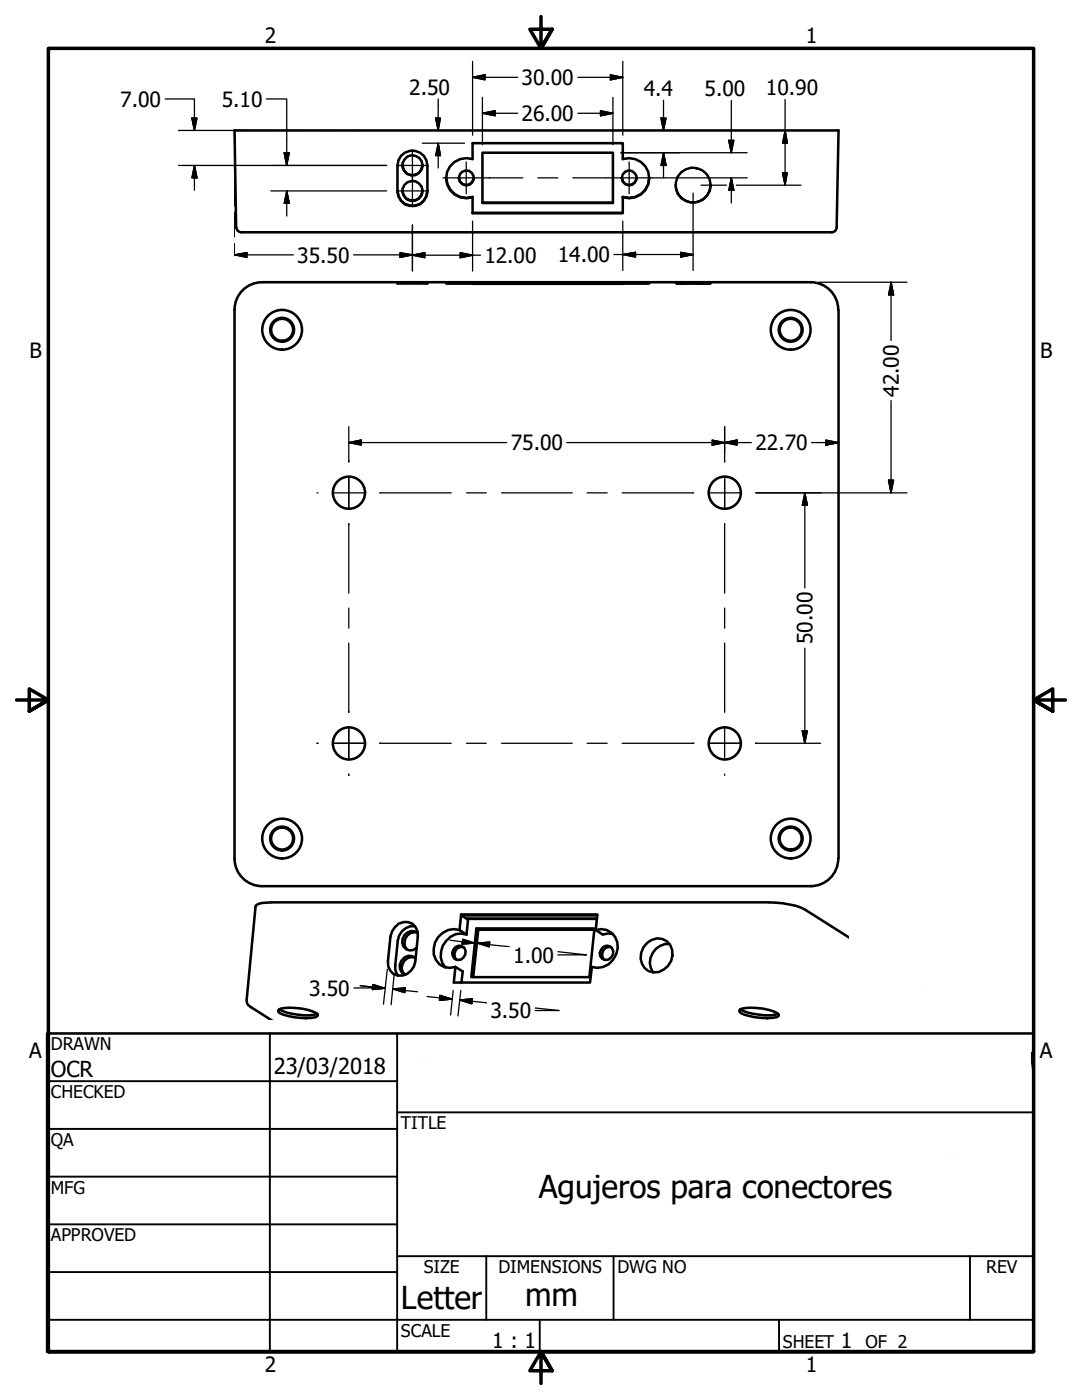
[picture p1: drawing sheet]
<svg xmlns="http://www.w3.org/2000/svg" width="216mm" height="279mm" viewBox="0 0 216 279" stroke-linecap="round" stroke-linejoin="round" font-family="sans-serif">
<!-- layer: Visible (ANSI) -->
<g fill="none" stroke="#000" stroke-width=".51">
<path d="M79.3 38.1a2.98 2.98 0 0 0 3 3 2.98 2.98 0 0 0 3-3M80 31.1a2.99 2.99 0 0 1 3.3-.9 2.99 2.99 0 0 1 2 2.9v5.1a2.98 2.98 0 0 1-3 2.9 2.98 2.98 0 0 1-3-2.9v-5.1l.2-1.1zM80.3 33a2 2 0 0 0 2 2 2 2 0 0 0 2-2M80.3 38.1a2 2 0 0 0 2 2 2 2 0 0 0 2-2M89 35.5a4.1 4.1 0 0 0 5.3 3.8v3.2h30v-3.1M91.6 35.5a1.49 1.49 0 0 0 1.5 1.5 1.49 1.49 0 0 0 1.5-1.5M94.3 39.4a4 4 0 0 1-5.3-3.8 4 4 0 0 1 5.3-3.8v-3.2h30v3.2a4 4 0 0 1 5.2 3.8 4 4 0 0 1-5.2 3.8M96.3 30.5h26v10h-26zM124.1 35.5a1.46 1.46 0 0 0 1.4 1.5 1.46 1.46 0 0 0 1.5-1.5M129.5 35.5a4 4 0 0 1-5.2 3.8v.1M134.8 36.9a3.5 3.5 0 0 0 3.5 3.5 3.5 3.5 0 0 0 3.5-3.5M138.9 33.5l-.2 6.8"/>
<path d="M47.1 45.4l-.3-19.4h120.5l-.4 19.4a.99 .99 0 0 1-.9 1h-117.9M47.2 45.4a.98 .98 0 0 0 1 1M52.3 56.3a5.5 5.5 0 0 0-5.5 5.5M52.3 56.3h109.5a5.5 5.5 0 0 1 5.5 5.5M79.3 56.5l3.5-.1 2.5 .1v.1h-6zM94.3 56.5h-5.3l5.3 .1M94.3 56.5h30M94.3 56.5v.1h30M94.3 42.5h30M96.3 40.4h26M124.3 56.5h5.2l-5.2 .1M124.3 56.5v.1"/>
<path d="M134.9 56.5h6.9zM46.8 61.8v109.5M167.3 61.8v109.5M46.8 171.4a5.5 5.5 0 0 0 5.5 5.4M167.3 171.4a5.5 5.5 0 0 1-5.5 5.4h-109.5M51.1 180.7a5.2 5.2 0 0 1 3.1-.6h99.2a17.2 17.2 0 0 1 7.3 1.4l45 28.7 .2 .3-2.5 18.6-.3 .6a4.3 4.3 0 0 1-3.1 .9h-99.3a13.1 13.1 0 0 1-6-1.2l-45.2-28.9-.3-.9 1.8-18.7zM78.8 185a2.53 2.53 0 0 1 3-.9 2.53 2.53 0 0 1 1.6 2.8l-.5 4.9a3 3 0 0 1-4.4 2.6l-.6-.7-.4-.9-.1-1 .5-4.9 .3-1zM82.8 184.8a3.1 3.1 0 0 0-3.4 2.9l-.5 5.7 .2 .7 .3 .6M82.8 191.1a2.07 2.07 0 0 0-2.3 .9 2.07 2.07 0 0 0 .3 2.5M82.9 191.2a1.99 1.99 0 0 0-2.8 .6 1.99 1.99 0 0 0 .7 2.8M83.3 186.1a2.07 2.07 0 0 0-2.3 1 2.07 2.07 0 0 0 .3 2.4M83.4 186.2a2 2 0 0 0-2.7 .5 2 2 0 0 0 .3 2.7l.7 .3 .7-.1 .7-.4"/>
<path d="M90.9 193l1.4 .9-.2 2.2M90.9 189a1.32 1.32 0 0 1 1.9 .3 1.32 1.32 0 0 1-.3 1.8 1.28 1.28 0 0 1-1.9 .2 1.28 1.28 0 0 1-.1-1.8zM91.7 185.6a4.1 4.1 0 0 0-4.6 1.9 4.1 4.1 0 0 0 .6 5l.9 .5 1.1 .2 1.2-.2M91.7 185.6l.3-3.1 1.3 1 .1-.1-.3 3.1M91.7 185.6l1.4 .9M92 182.5h27.2l-.3 3.1M92.3 182.7h26.9M92.5 189a1.5 1.5 0 0 0-1.6 .7 1.5 1.5 0 0 0 .2 1.8M93.1 186.5a4.1 4.1 0 0 0-5.2 4.6l.4 1.1 .6 .9M93.3 183.3h25.8M93.4 183.4h25.7M95.1 185.3h23.5l-1 9.7h-23.6z"/>
<path d="M95.1 185.3l.3 .2h23.2M95.4 185.5l-1 9.5M118.9 185.6a3.4 3.4 0 0 1 3.7 1.1 3.4 3.4 0 0 1 .3 3.8 3.9 3.9 0 0 1-4.8 2.5l-.4 3.1h-27.1l.3-3.1M118.9 185.6l1.4 .9 1-.2 1 .1M120.4 189a1.32 1.32 0 0 1 1.8 .3 1.32 1.32 0 0 1-.3 1.8 1.28 1.28 0 0 1-1.8 .2 1.28 1.28 0 0 1-.1-1.8zM122 189a1.5 1.5 0 0 0-1.7 .7 1.5 1.5 0 0 0 .2 1.8M129.2 188.2a2.94 2.94 0 0 1 3.4-.6 2.94 2.94 0 0 1 1.6 3.1 3.6 3.6 0 0 1-4.8 3.1 3.4 3.4 0 0 1-.2-5.6zM133.6 188.4a3.7 3.7 0 0 0-3.4 1.8 3.7 3.7 0 0 0 .1 3.9M55.6 201.5a5.8 5.8 0 0 1 3.5-.3 7.9 7.9 0 0 1 4.3 1.3v.3a5.8 5.8 0 0 1-3.5 .3 11.9 11.9 0 0 1-4.1-.9l-.3-.3zM55.8 201.4a11.6 11.6 0 0 0 7.5 .9M81.7 210.1a8.5 8.5 0 0 1 6 .5l.2 .3v.2a9.2 9.2 0 0 1-6-.5l-.3-.3zM147.6 201.5a5.7 5.7 0 0 1 3.4-.3 7.9 7.9 0 0 1 4.4 1.3v.3a6.1 6.1 0 0 1-3.5 .3 11.9 11.9 0 0 1-4.1-.9l-.3-.3z"/>
<path d="M147.7 201.4a11.7 11.7 0 0 0 7.6 .9M149.7 210.1a8.4 8.4 0 0 1 5.9 .5l.4 .3-.2 .2a9.2 9.2 0 0 1-5.9-.5l-.3-.3zM97 227.8a5.7 5.7 0 0 1 3.5-.3 11.9 11.9 0 0 1 4 .9l.3 .3v.3a5.7 5.7 0 0 1-3.5 .4 7.9 7.9 0 0 1-4.3-1.3zM97.2 227.7a11.6 11.6 0 0 0 7.5 .9M102.2 223a8.4 8.4 0 0 1 5.9 .5l.3 .3-.1 .2a8.5 8.5 0 0 1-6-.5l-.3-.3zM170.1 223a8.5 8.5 0 0 1 6 .5l.2 .3-.1 .2a8.4 8.4 0 0 1-5.9-.5l-.3-.3zM189 227.8a6.1 6.1 0 0 1 3.5-.3 11.9 11.9 0 0 1 4 .9l.3 .3v.3a5.7 5.7 0 0 1-3.4 .4 8.3 8.3 0 0 1-4.5-1.3zM189.2 227.7a11.6 11.6 0 0 0 7.5 .9"/>
<circle cx="82.3" cy="33" r="2.02"/>
<circle cx="82.3" cy="38.1" r="2.01"/>
<circle cx="93.1" cy="35.5" r="1.48"/>
<circle cx="125.5" cy="35.5" r="1.46"/>
<circle cx="138.3" cy="36.9" r="3.5"/>
<circle cx="56.3" cy="65.8" r="2.19"/>
<circle cx="56.3" cy="65.8" r="2.38"/>
<circle cx="56.3" cy="65.8" r="4"/>
<circle cx="157.8" cy="65.8" r="2.19"/>
<circle cx="157.8" cy="65.8" r="2.38"/>
<circle cx="157.8" cy="65.8" r="4"/>
<circle cx="69.6" cy="98.3" r="3.2"/>
<circle cx="144.6" cy="98.3" r="3.2"/>
<circle cx="69.6" cy="148.4" r="3.2"/>
<circle cx="144.6" cy="148.4" r="3.2"/>
<circle cx="56.3" cy="167.4" r="2.19"/>
<circle cx="56.3" cy="167.4" r="2.38"/>
<circle cx="56.3" cy="167.4" r="4"/>
<circle cx="157.8" cy="167.4" r="2.19"/>
<circle cx="157.8" cy="167.4" r="2.38"/>
<circle cx="157.8" cy="167.4" r="4"/>
</g>
<!-- layer: Hatch (ANSI) -->
<g fill="#fff" stroke="#fff" stroke-width=".2">
<path d="M42.1 203.7h163.5v29.7z"/>
<path d="M42.1 203.7l163.5 29.7h-163.5z"/>
<path d="M169.5 177.1h30.8v40.1z"/>
<path d="M169.5 177.1l30.8 40.1h-30.8z"/>
<path d="M135.3 36.6h6v.4z"/>
<path d="M135.3 36.6l6 .4h-6z"/>
<path d="M135.3 37h6v.3z"/>
<path d="M135.3 37l6 .3h-6z"/>
<path d="M135.3 37.3h6l-.1 .3z"/>
<path d="M135.3 37.3l5.9 .3h-5.8z"/>
<path d="M135.4 37.6h5.8v.3z"/>
<path d="M135.4 37.6l5.8 .3h-5.8z"/>
<path d="M135.4 37.9h5.8l-.2 .3z"/>
<path d="M135.4 37.9l5.6 .3h-5.4z"/>
<path d="M135.6 38.2h5.4l-.1 .3z"/>
<path d="M135.6 38.2l5.3 .3h-5.2z"/>
<path d="M135.7 38.5h5.2l-.2 .2z"/>
<path d="M135.7 38.5l5 .2h-4.8z"/>
<path d="M135.9 38.7h4.8l-.2 .3z"/>
<path d="M135.9 38.7l4.6 .3h-4.4z"/>
<path d="M136.1 39h4.4l-.2 .2z"/>
<path d="M136.1 39l4.2 .2h-4z"/>
<path d="M136.3 39.2h4l-.2 .2z"/>
<path d="M136.3 39.2l3.8 .2h-3.6z"/>
<path d="M136.5 39.4h3.6l-.3 .2z"/>
<path d="M136.5 39.4l3.3 .2h-3z"/>
<path d="M136.8 39.6h3l-.3 .1z"/>
<path d="M136.8 39.6l2.7 .1h-2.4z"/>
<path d="M137.1 39.7h2.4l-.2 .1z"/>
<path d="M137.1 39.7l2.2 .1h-1.9z"/>
<path d="M137.4 39.8h1.9z"/>
<path d="M137.4 39.8l1.5 .1z"/>
<path d="M137.7 39.9h1.2z"/>
<path d="M137.7 39.9h.9z"/>
<path d="M138 39.9h.6z"/>
<path d="M135.4 36.3l5.9 .3h-6z"/>
<path d="M135.4 36.3h5.8l.1 .3z"/>
<path d="M135.4 36l5.8 .3h-5.8z"/>
<path d="M135.4 36h5.8v.3z"/>
<path d="M135.6 35.8l5.6 .2h-5.8z"/>
<path d="M135.6 35.8h5.4l.2 .2z"/>
<path d="M135.7 35.4l5.3 .4h-5.4z"/>
<path d="M135.7 35.4h5.2l.1 .4z"/>
<path d="M135.9 35.2l5 .2h-5.2z"/>
<path d="M135.9 35.2h4.8l.2 .2z"/>
<path d="M136.1 34.9l4.6 .3h-4.8z"/>
<path d="M136.1 34.9h4.4l.2 .3z"/>
<path d="M136.1 34.9l.2-.2 4.2 .2z"/>
<path d="M136.3 34.7h4l.2 .2z"/>
<path d="M136.3 34.7l.2-.2 3.8 .2z"/>
<path d="M136.5 34.5h3.6l.2 .2z"/>
<path d="M136.5 34.5l.3-.1 3.3 .1z"/>
<path d="M136.8 34.4h3l.3 .1z"/>
<path d="M136.8 34.4l.3-.2 2.7 .2z"/>
<path d="M137.1 34.2h2.4l.3 .2z"/>
<path d="M137.1 34.2l.3-.1 2.1 .1z"/>
<path d="M137.4 34.1h1.9l.2 .1z"/>
<path d="M137.4 34.1h1.9z"/>
<path d="M137.7 34l1.6 .1z"/>
<path d="M137.7 34h1.2z"/>
<path d="M138 34h.9z"/>
<path d="M138 34h.6z"/>
</g>
<!-- layer: Border (ANSI) -->
<path d="M107.9 3.3v6.4l-2.2-3.9h4.5l-2.3 3.9 2.3-3.9M3.3 139.7h6.4l-3.9-2.2v4.4l3.9-2.2-3.9 2.2M212.6 139.7h-6.4l3.9-2.2v4.4l-3.9-2.2 3.9 2.2M9.7 269.7v-260h196.5v260h-196.5h196.5M110.2 273.6l-2.3-3.9 2.3 3.9h-4.5l2.2-3.9v6.4" fill="none" stroke="#000" stroke-width=".7"/>
<!-- layer: Sketch Geometry (ANSI) -->
<g fill="none" stroke="#fff" stroke-width=".2">
<path d="M169.5 177.1h30.8v40.1h-30.8zM42.1 203.7h163.5v29.7h-163.5z"/>
<circle cx="138.3" cy="36.9" r="3"/>
</g>
<!-- layer: 0 -->
<path d="M46.8 26h2.5M50.5 26h5.1M56.8 26h5M63.1 26h5M69.3 26h2.5" fill="none" stroke="#000" stroke-width=".2"/>
<!-- layer: Sketch Geometry (ANSI) -->
<path d="M46.8 26v2.6M46.8 29.8v5M46.8 36.1v5M46.8 42.3v5M46.8 48.6v2.5" fill="none" stroke="#000" stroke-width=".2"/>
<!-- layer: Title (ANSI) -->
<g fill="none" stroke="#000" stroke-width=".38">
<path d="M9.4 215.8h69.8M53.8 206.2v63.5M79.2 206.2v63.5M9.4 225.3h69.8M9.4 234.8h69.8M79.2 222h127M9.4 244.3h69.8M9.4 253.9h69.8M79.2 250.7h127M97 250.7v12.7M122.4 250.7v12.7M193.5 250.7v12.7"/>
<path d="M9.4 263.4h196.8M107.7 263.4v6.3M155.4 263.4v6.3"/>
</g>
<path d="M9.4 206.2h196.8v63.5h-196.8z" fill="none" stroke="#000" stroke-width=".51"/>
<!-- layer: Dimension (ANSI) -->
<g fill="none" stroke="#000" stroke-width=".25">
<path d="M33 19.7h5.8v6.3M53.1 19.7h4.1v13.3M87.4 19.7v6.3M94.3 15.4l2.5-.5v1zM94.3 15.4h9M94.3 12.3v14.7M96.3 19.4v9.5M115.3 15.4h9M121.8 14.9l2.5 .5-2.5 .5zM122.3 19.4v9.5M124.3 12.3v14.7M156.7 19.9v17.1"/>
<path d="M35.6 33h41.6M35.6 26h15.1M38.3 23.6h1l-.5 2.4zM38.8 33l.5 2.5h-1zM38.8 33v5M54 38.1h23.2M56.7 30.5h1l-.5 2.5zM57.2 38.1l.5 2.5h-1zM57.2 38.1v5M84.3 28.6h8.4M86.9 23.6h1l-.5 2.4zM87.4 28.6l.5 2.5h-1z"/>
<path d="M87.4 28.6v4.9M96.3 22.6l2.5-.5v1zM96.3 22.6h7M115.3 22.6h7M119.8 22.1l2.5 .5-2.5 .5zM123.9 30.5h25.2M130.2 35.5h18.9M131.9 23.6h1l-.5 2.4zM132.4 30.5l.5 2.5h-1zM132.4 20v6M132.4 30.5v5M138.3 38.5v15.5"/>
<path d="M139.9 37h5.1M145.4 28h1l-.5 2.5zM145.9 35.5l.5 2.5h-1zM145.9 20.1v10.4M145.9 35.5v5M146.9 37h12.9M156.1 34.5h1l-.4 2.5zM156.7 26l.4 2.6h-1zM46.8 50.9l2.5-.5v1zM46.8 50.9h11.7M70.5 50.9h11.8M79.8 50.4l2.5 .5-2.5 .5z"/>
<path d="M82.3 50.9l2.5-.5v1zM82.3 44.9v9.2M82.3 50.9h13.6M91.8 50.4l2.5 .5-2.5 .5zM94.3 44.1v10M122.5 50.8h15.8M124.3 50.8l2.5-.4v.9zM124.3 44.1v9.9M135.8 50.4l2.5 .4-2.5 .5zM163.4 56.3h17.6M177.8 56.3l.5 2.6h-1zM177.8 56.3v11.6"/>
<path d="M177.8 79.9v18.5M69.6 88.3l2.5-.5v1zM69.6 88.3h31.5M69.6 85.2v6.7M113.1 88.3h36.8M142.1 87.8l2.5 .5-2.5 .5zM144.6 88.3l2.5-.5v1zM144.6 85.2v6.7M151 98.4h30M160.6 98.4l.5 2.4h-1zM160.6 98.4v18.9M161.9 88.3h5.4"/>
<path d="M164.8 87.8l2.5 .5-2.5 .5zM177.3 95.8h1l-.5 2.6zM160.6 129.3v19M151 148.3h12.8M160.1 145.9h1l-.5 2.4zM70.6 197.2h5.4l-4.1-.5 4.9 .5M74.4 196.5l2.4 .7-2.5 .3zM77.3 193.4l-.8 7M78.4 197.4l2.5-.2-.1 .9zM78.4 197.4l4.9 .5M78.7 194.2l-.7 6.3M85.2 198.9l5 .5"/>
<path d="M87.8 198.6l2.4 .8-2.5 .2zM89.8 187.6l4.9 .6M90.4 197.7l-.5 4.9M91.7 199.6l2.5-.3v1zM91.7 199.6l5.4 .6M91.9 197.7l-.5 5.1M92.3 187.5l2.4 .7-2.5 .2zM95.2 188.2l2.5-.2-.1 1zM95.2 188.2l6.4 .7M111.3 189.9l5.7 .7h-5.7M106.8 201.2l4.8 .5h-4.8"/>
</g>
<g fill="#000" stroke="#000" stroke-width=".25">
<path d="M94.3 15.4l2.5-.5zM94.3 15.4l2.5-.5v1zM121.8 15.9l2.5-.5zM121.8 14.9l2.5 .5-2.5 .5zM38.3 23.6l.5 2.4zM38.3 23.6h1l-.5 2.4zM38.8 33l.5 2.5zM38.8 33l.5 2.5h-1zM56.7 30.5l.5 2.5zM56.7 30.5h1l-.5 2.5zM86.9 23.6l.5 2.4zM86.9 23.6h1l-.5 2.4z"/>
<path d="M87.4 28.6l.5 2.5zM87.4 28.6l.5 2.5h-1zM96.3 22.6l2.5-.5zM96.3 22.6l2.5-.5v1zM119.8 23.1l2.5-.5zM119.8 22.1l2.5 .5-2.5 .5zM131.9 23.6l.5 2.4zM131.9 23.6h1l-.5 2.4zM132.4 30.5l.5 2.5zM132.4 30.5l.5 2.5h-1zM145.4 28l.5 2.5zM145.4 28h1l-.5 2.5z"/>
<path d="M145.9 35.5l.5 2.5zM145.9 35.5l.5 2.5h-1zM156.1 34.5l.6 2.5zM156.1 34.5h1l-.4 2.5zM156.7 26l.4 2.6zM156.7 26l.4 2.6h-1zM46.8 50.9l2.5-.5zM46.8 50.9l2.5-.5v1zM57.2 38.1l.5 2.5zM57.2 38.1l.5 2.5h-1zM79.8 51.4l2.5-.5zM79.8 50.4l2.5 .5-2.5 .5z"/>
<path d="M82.3 50.9l2.5-.5zM82.3 50.9l2.5-.5v1zM91.8 51.4l2.5-.5zM91.8 50.4l2.5 .5-2.5 .5zM124.3 50.8l2.5-.4zM124.3 50.8l2.5-.4v.9zM135.8 51.3l2.5-.5zM135.8 50.4l2.5 .4-2.5 .5zM177.8 56.3l.5 2.6zM177.8 56.3l.5 2.6h-1zM69.6 88.3l2.5-.5zM69.6 88.3l2.5-.5v1z"/>
<path d="M142.1 88.8l2.5-.5zM142.1 87.8l2.5 .5-2.5 .5zM144.6 88.3l2.5-.5zM144.6 88.3l2.5-.5v1zM164.8 88.8l2.5-.5zM164.8 87.8l2.5 .5-2.5 .5zM177.3 95.8l.5 2.6zM177.3 95.8h1l-.5 2.6zM160.6 98.4l.5 2.4zM160.6 98.4l.5 2.4h-1zM160.1 145.9l.5 2.4zM160.1 145.9h1l-.5 2.4z"/>
<path d="M74.3 197.5l2.5-.3zM74.4 196.5l2.4 .7-2.5 .3zM78.4 197.4l2.5-.2zM78.4 197.4l2.5-.2-.1 .9zM87.7 199.6l2.5-.2zM87.8 198.6l2.4 .8-2.5 .2zM92.2 188.4l2.5-.2zM92.3 187.5l2.4 .7-2.5 .2zM91.7 199.6l2.5-.3zM91.7 199.6l2.5-.3v1zM95.2 188.2l2.5-.2zM95.2 188.2l2.5-.2-.1 1z"/>
</g>
<!-- layer: Center Mark (ANSI) -->
<g fill="none" stroke="#000" stroke-width=".25">
<path d="M79.1 38.1h6.4M79.1 33h6.4M82.3 34.9v6.4M82.3 29.8v6.4M93 32.3v6.4M125.5 32.3v6.4M69.6 91.9v.3M69.6 95.2v6.3M144.6 91.9v.3M144.6 95.2v6.3M69.6 104.5v.2M144.6 104.5v.2"/>
<path d="M63.2 148.3h.2M66.4 148.3h6.4M69.6 142v.2M69.6 145.2v6.3M69.6 154.5v.2M75.8 148.3h.1M138.2 148.3h.2M141.4 148.3h6.4M150.7 148.3h.3"/>
</g>
<!-- layer: Centerline (ANSI) -->
<g fill="none" stroke="#000" stroke-width=".25">
<path d="M88.4 35.5h15.9M107.3 35.5h4M114.3 35.5h15.9M63.2 98.4h.2M66.4 98.4h6.4M69.6 91.9v.3M69.6 95.2v6.3M75.8 98.4h14.2M93.1 98.4h3.9M100.1 98.4h14.1M117.2 98.4h4M124.1 98.4h14.3"/>
<path d="M141.4 98.4h6.4M144.6 91.9v.3M144.6 95.2v6.3M150.7 98.4h.3M69.6 104.5v13.9M144.6 104.5v13.9M69.6 121.3v4M69.6 128.3v13.9M144.6 121.3v4M144.6 128.3v13.9M63.2 148.3h.2M66.4 148.3h6.4"/>
<path d="M69.6 145.2v6.3M69.6 154.5v.2M75.8 148.3h14.2M93.1 148.3h3.9M100.1 148.3h14.1M117.2 148.3h4M124.1 148.3h14.3M141.4 148.3h6.4M144.6 145.2v6.3M144.6 154.5v.2M150.7 148.3h.3"/>
</g>
<g font-size="6.3">
<text x="107.5" y="239.1">Agujeros para conectores</text>
<text x="80" y="261.2">Letter</text>
<text x="104.8" y="260.7">mm</text>
</g>
<g font-size="4.4">
<text x="10.2" y="214.9">OCR</text>
<text x="54.6" y="214.3">23/03/2018</text>
</g>
<g font-size="4.2">
<text x="52.8" y="8.6">2</text>
<text x="160.8" y="8.6">1</text>
<text x="104.1" y="17">30.00</text>
<text x="24" y="21.3">7.00</text>
<text x="44.3" y="21.3">5.10</text>
<text x="81.7" y="18.9">2.50</text>
<text x="128.5" y="19.2">4.4</text>
<text x="140.6" y="19.2">5.00</text>
<text x="152.8" y="19.1">10.90</text>
<text x="104.1" y="24.1">26.00</text>
<text x="59.3" y="52.4">35.50</text>
<text x="96.6" y="52.5">12.00</text>
<text x="111.3" y="52.3">14.00</text>
<text x="5.9" y="71.4">B</text>
<text x="207.6" y="71.4">B</text>
<text x="179.3" y="79.2" transform="rotate(-90 179.3 79.2)">42.00</text>
<text x="101.9" y="89.9">75.00</text>
<text x="150.7" y="89.9">22.70</text>
<text x="162.1" y="128.5" transform="rotate(-90 162.1 128.5)">50.00</text>
<text x="102.4" y="192.1">1.00</text>
<text x="61.7" y="198.7">3.50</text>
<text x="97.9" y="203.2">3.50</text>
<text x="5.8" y="211.1">A</text>
<text x="207.5" y="211.1">A</text>
<text x="98.2" y="269">1 : 1</text>
<text x="167.8" y="268.9">1</text>
<text x="52.8" y="273.8">2</text>
<text x="160.8" y="273.8">1</text>
</g>
<g font-size="3.5">
<text x="10.2" y="209.5">DRAWN</text>
<text x="10.2" y="219.1">CHECKED</text>
<text x="80" y="225.3">TITLE</text>
<text x="10.2" y="228.7">QA</text>
<text x="10.2" y="238.2">MFG</text>
<text x="10.2" y="247.7">APPROVED</text>
<text x="84.6" y="254.1">SIZE</text>
<text x="99.4" y="254.1">DIMENSIONS</text>
<text x="123.2" y="254.1">DWG NO</text>
<text x="196.8" y="254">REV</text>
<text x="80" y="266.8">SCALE</text>
<text x="156.2" y="268.9">SHEET</text>
<text x="172.7" y="268.9">OF 2</text>
</g>
</svg>
